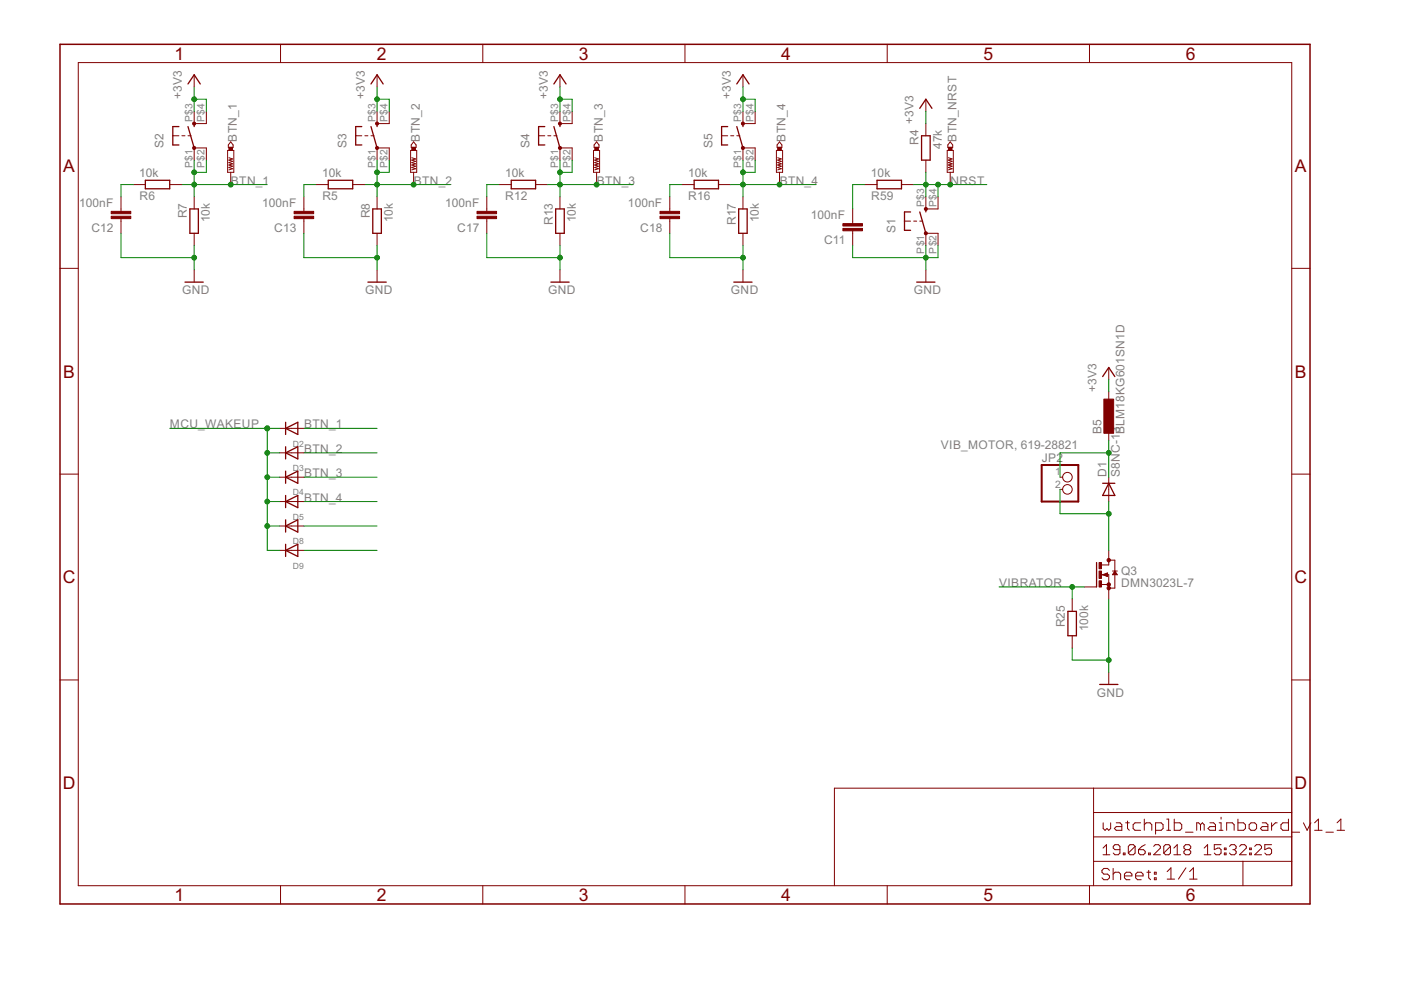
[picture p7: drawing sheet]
<svg xmlns="http://www.w3.org/2000/svg" width="297mm" height="210mm" viewBox="0 0 297 210" stroke-linecap="round" stroke-linejoin="round" font-family="sans-serif">
<g fill="none" stroke="#800000" stroke-width=".28">
<path d="M39.9 17.8l1.3-1.9 1.3 1.9M78.7 17.8l1.2-1.9 1.3 1.9M117.4 17.8l1.3-1.9 1.3 1.9M156.2 17.8l1.3-1.9 1.3 1.9M30.8 38.2h5.2v1.8h-5.2zM37.9 26.8h-1.3v3.9h1.3M39.9 26.8l1.3 4.6M41.2 26.2v.6M69.6 38.2h5.2v1.8h-5.2zM76.7 26.8h-1.3v3.9h1.3M78.7 26.8l1.2 4.6M79.9 26.2v.6"/>
<path d="M108.4 38.2h5.2v1.8h-5.2zM115.5 26.8h-1.3v3.9h1.3M117.4 26.8l1.3 4.6M118.7 26.2v.6M147.2 38.2h5.1v1.8h-5.1zM154.3 26.8h-1.3v3.9h1.3M156.2 26.8l1.3 4.6M157.5 26.2v.6M185.9 38.2h5.2v1.8h-5.2zM195 23l1.3-2 1.3 2M195.4 28.8h1.8v5.2h-1.8zM39.2 59.8h3.9"/>
<path d="M40.3 44.3h1.8v5.2h-1.8zM78 59.8h3.9M79 44.3h1.9v5.2h-1.9zM116.8 59.8h3.9M117.8 44.3h1.8v5.2h-1.8zM155.6 59.8h3.8M156.6 44.3h1.8v5.2h-1.8zM193.1 44.9h-1.3v3.9h1.3M194.4 59.8h3.8M195 44.9l1.3 4.6M196.3 44.3v.6M233.8 79.8l1.3-1.9 1.3 1.9"/>
<path d="M60.6 90.8l2.5-1.3v2.6zM60.6 89.5v2.6M60.6 94.7v2.6M60.6 99.9v2.6M60.6 96l2.5-1.3v2.6zM60.6 105.1v2.5M60.6 110.2v2.6M60.6 115.4v2.6M60.6 101.2l2.5-1.3v2.6zM60.6 106.3l2.5-1.2v2.5zM60.6 111.5l2.5-1.3v2.6zM60.6 116.7l2.5-1.3v2.6z"/>
<path d="M232.5 119.3v5.1M233.8 102.5h2.6M235.1 102.5l1.3 2.6h-2.6zM226.4 129.6h1.8v5.2h-1.8zM234 121.9l.7 .2v-.5l-.5 .3M236.4 121.3l.2 .4h-.5zM233.2 145.1h3.8"/>
</g>
<g fill="none" stroke="#800000" stroke-width=".21">
<path d="M16.6 13.3h257.3v174.5h-257.3zM41.2 15.9v2.5M59.5 9.4v3.9M79.9 15.9v2.5M102.4 9.4v3.9M118.7 15.9v2.5M145.2 9.4v3.9M157.5 15.9v2.5M188.1 9.4v3.9M231 9.4v3.9M28.2 39.1h2.6M36 39.1h2.6"/>
<path d="M36.6 28.8h1.3M38.6 28.8h.6M39.9 28.8h.6M41.2 23.6v2.6h2.6v-2.6M41.2 34v-2.6h2.6v2.6M48.3 31.9h1.3v4.6h-1.3zM48.5 33.4l.8 .3-.8 .3 .8 .2-.8 .3 .8 .2-.8 .3 .8 .2-.8 .3 .8 .3-.8 .2M48.9 30.1l.5 .6v.5h-1v-.5zM48.9 36.5v2.6M67 39.1h2.6M74.8 39.1h2.6M75.4 28.8h1.3"/>
<path d="M77.4 28.8h.6M78.7 28.8h.6M79.9 23.6v2.6h2.6v-2.6M79.9 34v-2.6h2.6v2.6M87.1 31.9h1.2v4.6h-1.2zM87.3 33.4l.8 .3-.8 .3 .8 .2-.8 .3 .8 .2-.8 .3 .8 .2-.8 .3 .8 .3-.8 .2M87.7 30.1l.5 .6v.5h-1v-.5zM87.7 36.5v2.6M105.8 39.1h2.6M113.6 39.1h2.5M114.2 28.8h1.3M116.1 28.8h.7"/>
<path d="M117.4 28.8h.7M118.7 23.6v2.6h2.6v-2.6M118.7 34v-2.6h2.6v2.6M125.8 31.9h1.3v4.6h-1.3zM126.1 33.4l.8 .3-.8 .3 .8 .2-.8 .3 .8 .2-.8 .3 .8 .2-.8 .3 .8 .3-.8 .2M126.5 30.1l.5 .6v.5h-1v-.5zM126.5 36.5v2.6M144.6 39.1h2.6M152.3 39.1h2.6M153 28.8h1.3M154.9 28.8h.7M156.2 28.8h.7"/>
<path d="M157.5 23.6v2.6h2.6v-2.6M157.5 34v-2.6h2.6v2.6M164.6 31.9h1.3v4.6h-1.3zM164.9 33.4l.8 .3-.8 .3 .8 .2-.8 .3 .8 .2-.8 .3 .8 .2-.8 .3 .8 .3-.8 .2M165.3 30.1l.5 .6v.5h-1v-.5zM165.3 36.5v2.6M183.4 39.1h2.5M191.1 39.1h2.6M196.3 21v2.6M196.3 26.2v2.6M196.3 34v2.5M200.8 31.9h1.3v4.6h-1.3z"/>
<path d="M201.1 33.4l.8 .3-.8 .3 .8 .2-.8 .3 .8 .2-.8 .3 .8 .2-.8 .3 .8 .3-.8 .2M201.5 30.1l.5 .6v.5h-1v-.5zM201.5 36.5v2.6M12.7 56.9h3.9M25.7 41.7v3.1M25.7 46.4v3.1M41.2 41.7v2.6M41.2 49.5v2.5M41.2 57.2v2.6M64.4 41.7v3.1M64.4 46.4v3.1M79.9 41.7v2.6"/>
<path d="M79.9 49.5v2.5M79.9 57.2v2.6M103.2 41.7v3.1M103.2 46.4v3.1M118.7 41.7v2.6M118.7 49.5v2.5M118.7 57.2v2.6M142 41.7v3.1M142 46.4v3.1M157.5 41.7v2.6M157.5 49.5v2.5M157.5 57.2v2.6"/>
<path d="M180.8 44.3v3.1M180.8 49v3M191.8 46.9h1.3M193.7 46.9h.7M195 46.9h.6M196.3 41.7v2.6h2.6v-2.6M196.3 52v-2.5h2.6v2.5M196.3 57.2v2.6M273.9 56.9h3.8M235.1 77.9v2.6M59.3 90.8h5.1M59.3 96h5.1"/>
<path d="M235.1 83.1v2.6M235.1 90.8v2.6M12.7 100.5h3.9M59.3 101.2h5.1M59.3 106.3h5.1M59.3 111.5h5.1M59.3 116.7h5.1M224.7 101.2h.6M224.7 103.8h.6M235.1 101.2v5.1M235.1 116.7v3.1h-1.6M235.1 118.8h1.3v5.9h-1.3"/>
<path d="M273.9 100.5h3.8M227.3 127v2.6M227.3 134.8v2.6M229.9 124.4h2.6M233.5 121.9h1.6v5.1M233.5 123.9h1.6M233.8 121.9l1-.4v.7zM235.9 121.1h1M236.4 121.1l.5 .8h-1zM12.7 144.2h3.9M235.1 142.5v2.6M273.9 144.2h3.8"/>
<path d="M231.9 167.1v20.7M231.9 177.4h42M231.9 172.3h42M233.9 179.8l.7-.7v2.1M233.9 174.5v1.2l.4 .3 .4-.3 .4 .3 .4-.3v-1.2M236.7 174.5h.8l.3 .4v1.1h-1.1l-.4-.3 .4-.4h1.1M238.7 174.5h.7M239.1 174.1v1.6l.3 .3M240.7 179.5v1.4l-.4 .3h-.7l-.4-.3M240.7 179.5l-.4-.4h-.7l-.4 .4v1.4M240.7 179.5l-1.5 1.4M241.8 174.5h-1.2l-.4 .4v.8l.4 .3h1.2"/>
<path d="M242.6 174.9l.4-.4h.8l.4 .4v1.1M242.6 173.7v2.3M242.8 179.1l-.7 .4-.7 .6M244.6 179.5l.3-.4h.8l.3 .4v.3l-1.4 1.4h1.4M245 176h1.2l.4-.3v-.8l-.4-.4h-1.2v2.3M247.4 176h.8M247.4 173.7h.4v2.3M248.2 179.5l-.4-.4h-.7l-.4 .4v1.4M248.2 179.5v1.4l-.4 .3h-.7l-.4-.3M248.2 179.5l-1.5 1.4M248.9 179.8l.7-.7v2.1M249 173.7v2.3h1.2l.3-.3v-.8l-.3-.4h-1.2"/>
<path d="M251.4 176.4h1.5M254.5 174.9l-.4-.4h-.4v1.5M254.5 174.9v1.1M254.5 174.9l.4-.4 .4 .4v1.1M255.3 179.8l.7-.7v2.1M256.5 174.5h.8l.4 .4v1.1h-1.2l-.4-.3 .4-.4h1.2M258.5 174.5h.4v1.5M258.5 176h.8M258.9 173.3v.4M258.9 179.1h-1.4v1l.7-.3h.3l.4 .3v.8l-.4 .3h-.7l-.3-.3M259.6 179.8h.3v.3h-.3zM260.1 176v-1.5h1.2l.4 .4v1.1"/>
<path d="M260.7 179.5l.3-.4h.7l.4 .4v.3l-.4 .3M262.5 173.7v2.3h1.2l.4-.3v-.8l-.4-.4h-1.2M262.8 179.5l.4-.4h.7l.3 .4v.3l-1.4 1.4h1.4M264.9 179.8h.4v.3h-.4zM265.2 174.5h.8l.4 .4v.8l-.4 .3h-.8l-.4-.3v-.8zM266 179.5l.4-.4h.7l.4 .4v.3l-1.5 1.4h1.5M267.6 174.5h.8l.4 .4v1.1h-1.2l-.4-.3 .4-.4h1.2M269.6 174.5v1.5M269.6 179.1h-1.4v1l.7-.3h.3l.4 .3v.8l-.4 .3h-.7l-.3-.3M270.8 174.5h-.4l-.8 .8M273.2 173.7v2.3h-1.2l-.4-.3v-.8l.4-.4h1.2M273.9 167.1h-97v20.7"/>
<path d="M274 176.4h1.5M276.4 174.5l.7 1.5 .8-1.5M278.7 176h1.6M278.7 174.5l.8-.8v2.3M281.1 176.4h1.6M283.5 176h1.6M283.5 174.5l.8-.8v2.3M59.5 187.8v3.9M102.4 187.8v3.9M145.2 187.8v3.9M188.1 187.8v3.9M231 187.8v3.9"/>
<path d="M231.9 182.6h42M233.9 181.2h1.4M235.2 184.5l-.4-.4h-.8l-.4 .4v.4l.4 .4h.8l.4 .4v.4l-.4 .4h-.8l-.4-.4M236 184.1v2.4M236 185.3l.4-.4h.8l.4 .4v1.2M237.4 180.1h-1l-.4-.3v-.3l.4-.4h.7l.3 .4v1.4l-.3 .3h-.7l-.4-.3M238.2 180.9h.3v.3h-.3zM238.4 185.7h1.6v-.4l-.4-.4h-.8l-.4 .4v.8l.4 .4h.8M240.8 185.7h1.6v-.4l-.4-.4h-.8l-.4 .4v.8l.4 .4h.8M241.4 180.1h1l.4 .4v.4l-.4 .3h-.7l-.3-.3zM243.2 184.9h.7M243.5 180.9h.4v.3h-.4z"/>
<path d="M243.5 184.5v1.6l.4 .4M244.8 184.9h.3v.4h-.3zM244.8 186.1h.3v.4h-.3zM247.5 184.8l.8-.8v2.4M247.5 186.4h1.5M248.9 181.2h1.4M251.4 180.1l-.4 .4v.4l.4 .3h.7l.4-.3v-.4l-.4-.4M251.4 180.1l-.4-.3v-.3l.4-.4h.7l.4 .4v.3l-.4 .3M251.4 180.1h.7M251.4 184l-1.5 2.4M252.2 186.4h1.6M252.2 184.8l.8-.8v2.4"/>
<path d="M255.3 181.2h1.4M259.6 180.9h.3v.3h-.3zM261.4 180.1h.3M261.7 180.1l.4 .4v.4l-.4 .3h-.7l-.3-.3M263.5 182.6v5.2M264.9 180.9h.4v.3h-.4z"/>
<circle cx="226.3" cy="101.2" r="1.02"/>
<circle cx="226.3" cy="103.8" r="1.02"/>
</g>
<g fill="#800000" stroke="#800000" stroke-width=".21">
<path d="M40.9 31.1h.5v.5h-.5z" fill-rule="evenodd"/>
<path d="M40.9 26h.5v.4h-.5z" fill-rule="evenodd"/>
<path d="M157.3 31.1h.5v.5h-.5z" fill-rule="evenodd"/>
<path d="M157.3 26h.5v.4h-.5z" fill-rule="evenodd"/>
<circle cx="196.3" cy="49.5" r=".33"/>
<circle cx="196.3" cy="44.3" r=".33"/>
<circle cx="79.9" cy="31.4" r=".33"/>
<circle cx="79.9" cy="26.2" r=".33"/>
<circle cx="118.7" cy="31.4" r=".33"/>
<circle cx="118.7" cy="26.2" r=".33"/>
<circle cx="235.1" cy="124.7" r=".36"/>
<circle cx="235.1" cy="123.9" r=".36"/>
<circle cx="235.1" cy="118.8" r=".36"/>
</g>
<g fill="#800000" stroke="#800000" stroke-width=".21">
<path d="M178.7 47.4h4.2v.5h-4.2z"/>
<path d="M178.7 48.4h4.2v.5h-4.2z"/>
<path d="M23.6 44.8h4.1v.5h-4.1z"/>
<path d="M23.6 45.8h4.1v.6h-4.1z"/>
<path d="M62.4 44.8h4.1v.5h-4.1z"/>
<path d="M62.4 45.8h4.1v.6h-4.1z"/>
<path d="M101.1 44.8h4.2v.5h-4.2z"/>
<path d="M101.1 45.8h4.2v.6h-4.2z"/>
<path d="M139.9 44.8h4.2v.5h-4.2z"/>
<path d="M139.9 45.8h4.2v.6h-4.2z"/>
<path d="M48.5 31.2h.8v.7h-.8z"/>
<path d="M87.3 31.2h.8v.7h-.8z"/>
<path d="M126.1 31.2h.8v.7h-.8z"/>
<path d="M164.9 31.2h.8v.7h-.8z"/>
<path d="M201.1 31.2h.7v.7h-.7z"/>
<path d="M233 119.3h.5v1.3h-.5z"/>
<path d="M233 123.1h.5v1.4h-.5z"/>
<path d="M233 121.1h.5v1.5h-.5z"/>
<path d="M234 84.6h2.1v7.3h-2.1z"/>
</g>
<path d="M12.7 9.4h265v182.3h-265z" fill="none" stroke="#800000" stroke-width=".32"/>
<path d="M220.9 98.6h7.7v7.7h-7.7z" fill="none" stroke="#800000" stroke-width=".42"/>
<g fill="none" stroke="#008000" stroke-width=".21">
<path d="M41.2 18.4v5.2M79.9 18.4v5.2M118.7 18.4v5.2M157.5 18.4v5.2M28.2 39.1h-2.5v2.6M38.6 39.1h18.1M41.2 21h2.6v2.6M41.2 34v7.7M43.8 34v2.5h-2.6M67 39.1h-2.6v2.6M77.4 39.1h18.1M79.9 21h2.6v2.6"/>
<path d="M79.9 34v7.7M82.5 34v2.5h-2.6M105.8 39.1h-2.6v2.6M116.1 39.1h18.1M118.7 21h2.6v2.6M118.7 34v7.7M121.3 34v2.5h-2.6M144.6 39.1h-2.6v2.6M154.9 39.1h18.1M157.5 21h2.6v2.6M157.5 34v7.7M160.1 34v2.5h-2.6"/>
<path d="M183.4 39.1h-2.6v5.2M193.7 39.1h15.5M196.3 23.6v2.6M196.3 36.5v5.2M198.9 39.1v2.6M25.7 49.5v5.1h15.5M41.2 52v5.2M64.4 49.5v5.1h15.5M79.9 52v5.2M103.2 49.5v5.1h15.5M118.7 52v5.2M142 49.5v5.1h15.5"/>
<path d="M157.5 52v5.2M180.8 52v2.6h18.1v-2.6M196.3 52v5.2M36 90.8h23.3M56.7 96h2.6M56.7 90.8v25.9h2.6M64.4 96h15.5M64.4 90.8h15.5M235.1 80.5v2.6M235.1 93.4v7.8M235.1 96h-10.4v5.2M56.7 101.2h2.6"/>
<path d="M56.7 106.3h2.6M56.7 111.5h2.6M64.4 101.2h15.5M64.4 106.3h15.5M64.4 111.5h15.5M64.4 116.7h15.5M224.7 103.8v5.1h10.4M235.1 106.3v10.4M211.8 124.4h18.1M227.3 124.4v2.6M227.3 137.4v2.6h7.8M235.1 127v15.5"/>
</g>
<g fill="#008000" stroke="#008000" stroke-width=".21">
<circle cx="41.2" cy="21" r=".51"/>
<circle cx="79.9" cy="21" r=".51"/>
<circle cx="118.7" cy="21" r=".51"/>
<circle cx="157.5" cy="21" r=".51"/>
<circle cx="196.3" cy="54.6" r=".51"/>
<circle cx="79.9" cy="54.6" r=".51"/>
<circle cx="41.2" cy="54.6" r=".51"/>
<circle cx="118.7" cy="54.6" r=".51"/>
<circle cx="157.5" cy="54.6" r=".51"/>
<circle cx="235.1" cy="140" r=".51"/>
<circle cx="79.9" cy="39.1" r=".51"/>
<circle cx="79.9" cy="36.5" r=".51"/>
<circle cx="87.7" cy="39.1" r=".51"/>
<circle cx="41.2" cy="39.1" r=".51"/>
<circle cx="41.2" cy="36.5" r=".51"/>
<circle cx="48.9" cy="39.1" r=".51"/>
<circle cx="196.3" cy="39.1" r=".51"/>
<circle cx="198.9" cy="39.1" r=".51"/>
<circle cx="201.5" cy="39.1" r=".51"/>
<circle cx="118.7" cy="39.1" r=".51"/>
<circle cx="118.7" cy="36.5" r=".51"/>
<circle cx="126.5" cy="39.1" r=".51"/>
<circle cx="157.5" cy="39.1" r=".51"/>
<circle cx="157.5" cy="36.5" r=".51"/>
<circle cx="165.3" cy="39.1" r=".51"/>
<circle cx="235.1" cy="108.9" r=".51"/>
<circle cx="227.3" cy="124.4" r=".51"/>
<circle cx="56.7" cy="90.8" r=".51"/>
<circle cx="56.7" cy="96" r=".51"/>
<circle cx="56.7" cy="101.2" r=".51"/>
<circle cx="56.7" cy="106.3" r=".51"/>
<circle cx="56.7" cy="111.5" r=".51"/>
<circle cx="235.1" cy="96" r=".51"/>
</g>
<g font-size="4.1" fill="#800000">
<text x="37" y="12.7">1</text>
<text x="79.9" y="12.7">2</text>
<text x="122.8" y="12.7">3</text>
<text x="165.6" y="12.7">4</text>
<text x="208.5" y="12.7">5</text>
<text x="251.4" y="12.7">6</text>
<text x="13.4" y="36.4">A</text>
<text x="274.6" y="36.4">A</text>
<text x="13.4" y="80">B</text>
<text x="274.6" y="80">B</text>
<text x="13.3" y="123.7">C</text>
<text x="274.5" y="123.7">C</text>
<text x="13.3" y="167.3">D</text>
<text x="274.5" y="167.3">D</text>
<text x="37" y="191.1">1</text>
<text x="79.9" y="191.1">2</text>
<text x="122.8" y="191.1">3</text>
<text x="165.6" y="191.1">4</text>
<text x="208.5" y="191.1">5</text>
<text x="251.4" y="191.1">6</text>
</g>
<g font-size="2.8" fill="#808080">
<text x="38.6" y="21" transform="rotate(-90 38.6 21)">+3V3</text>
<text x="77.4" y="21" transform="rotate(-90 77.4 21)">+3V3</text>
<text x="116.1" y="21" transform="rotate(-90 116.1 21)">+3V3</text>
<text x="154.9" y="21" transform="rotate(-90 154.9 21)">+3V3</text>
<text x="193.7" y="26.2" transform="rotate(-90 193.7 26.2)">+3V3</text>
<text x="34.7" y="31.3" transform="rotate(-90 34.7 31.3)">S2</text>
<text x="50.2" y="30" transform="rotate(-90 50.2 30)">BTN_1</text>
<text x="73.5" y="31.3" transform="rotate(-90 73.5 31.3)">S3</text>
<text x="89" y="30" transform="rotate(-90 89 30)">BTN_2</text>
<text x="112.3" y="31.3" transform="rotate(-90 112.3 31.3)">S4</text>
<text x="127.8" y="30" transform="rotate(-90 127.8 30)">BTN_3</text>
<text x="151" y="31.3" transform="rotate(-90 151 31.3)">S5</text>
<text x="166.6" y="30" transform="rotate(-90 166.6 30)">BTN_4</text>
<text x="194.8" y="30.8" transform="rotate(-90 194.8 30.8)">R4</text>
<text x="199.7" y="31.6" transform="rotate(-90 199.7 31.6)">47k</text>
<text x="202.8" y="30" transform="rotate(-90 202.8 30)">BTN_NRST</text>
<text x="29.5" y="37.6">10k</text>
<text x="49" y="39.1">BTN_1</text>
<text x="68.3" y="37.6">10k</text>
<text x="87.7" y="39.1">BTN_2</text>
<text x="107.1" y="37.6">10k</text>
<text x="126.5" y="39.1">BTN_3</text>
<text x="145.9" y="37.6">10k</text>
<text x="165.3" y="39.1">BTN_4</text>
<text x="184.7" y="37.6">10k</text>
<text x="201.5" y="39.1">NRST</text>
<text x="16.8" y="43.9">100nF</text>
<text x="29.6" y="42.5">R6</text>
<text x="39.6" y="46.3" transform="rotate(-90 39.6 46.3)">R7</text>
<text x="44.5" y="47.1" transform="rotate(-90 44.5 47.1)">10k</text>
<text x="55.6" y="43.9">100nF</text>
<text x="68.4" y="42.5">R5</text>
<text x="78.4" y="46.3" transform="rotate(-90 78.4 46.3)">R8</text>
<text x="83.3" y="47.1" transform="rotate(-90 83.3 47.1)">10k</text>
<text x="94.4" y="43.9">100nF</text>
<text x="107.1" y="42.5">R12</text>
<text x="117.2" y="47.7" transform="rotate(-90 117.2 47.7)">R13</text>
<text x="122.1" y="47.1" transform="rotate(-90 122.1 47.1)">10k</text>
<text x="133.1" y="43.9">100nF</text>
<text x="145.9" y="42.5">R16</text>
<text x="156" y="47.7" transform="rotate(-90 156 47.7)">R17</text>
<text x="160.9" y="47.1" transform="rotate(-90 160.9 47.1)">10k</text>
<text x="171.9" y="46.5">100nF</text>
<text x="184.7" y="42.5">R59</text>
<text x="19.4" y="49.1">C12</text>
<text x="58.2" y="49.1">C13</text>
<text x="96.9" y="49.1">C17</text>
<text x="135.7" y="49.1">C18</text>
<text x="174.7" y="51.7">C11</text>
<text x="189.8" y="49.4" transform="rotate(-90 189.8 49.4)">S1</text>
<text x="38.6" y="62.4">GND</text>
<text x="77.4" y="62.4">GND</text>
<text x="116.2" y="62.4">GND</text>
<text x="155" y="62.4">GND</text>
<text x="193.8" y="62.4">GND</text>
<text x="232.5" y="83.1" transform="rotate(-90 232.5 83.1)">+3V3</text>
<text x="36" y="90.8">MCU_WAKEUP</text>
<text x="64.5" y="90.8">BTN_1</text>
<text x="199.5" y="95.2">VIB_MOTOR, 619-28821</text>
<text x="233.6" y="92.1" transform="rotate(-90 233.6 92.1)">B5</text>
<text x="238.4" y="92.1" transform="rotate(-90 238.4 92.1)">BLM18KG601SN1D</text>
<text x="64.5" y="96">BTN_2</text>
<text x="64.5" y="101.2">BTN_3</text>
<text x="220.9" y="97.9">JP2</text>
<text x="234.6" y="101.1" transform="rotate(-90 234.6 101.1)">D1</text>
<text x="237.4" y="101.1" transform="rotate(-90 237.4 101.1)">S8NC-13</text>
<text x="64.5" y="106.3">BTN_4</text>
<text x="211.9" y="124.4">VIBRATOR</text>
<text x="237.7" y="124.4">DMN3023L-7</text>
<text x="237.7" y="121.9">Q3</text>
<text x="225.8" y="133" transform="rotate(-90 225.8 133)">R25</text>
<text x="230.7" y="133.8" transform="rotate(-90 230.7 133.8)">100k</text>
<text x="232.5" y="147.7">GND</text>
</g>
<g font-size="2.4" fill="#808080">
<text x="40.8" y="25.8" transform="rotate(-90 40.8 25.8)">P$3</text>
<text x="43.4" y="25.8" transform="rotate(-90 43.4 25.8)">P$4</text>
<text x="79.6" y="25.8" transform="rotate(-90 79.6 25.8)">P$3</text>
<text x="82.2" y="25.8" transform="rotate(-90 82.2 25.8)">P$4</text>
<text x="118.4" y="25.8" transform="rotate(-90 118.4 25.8)">P$3</text>
<text x="121" y="25.8" transform="rotate(-90 121 25.8)">P$4</text>
<text x="157.2" y="25.8" transform="rotate(-90 157.2 25.8)">P$3</text>
<text x="159.7" y="25.8" transform="rotate(-90 159.7 25.8)">P$4</text>
<text x="40.8" y="35.7" transform="rotate(-90 40.8 35.7)">P$1</text>
<text x="43.4" y="35.7" transform="rotate(-90 43.4 35.7)">P$2</text>
<text x="79.6" y="35.7" transform="rotate(-90 79.6 35.7)">P$1</text>
<text x="82.2" y="35.7" transform="rotate(-90 82.2 35.7)">P$2</text>
<text x="118.4" y="35.7" transform="rotate(-90 118.4 35.7)">P$1</text>
<text x="121" y="35.7" transform="rotate(-90 121 35.7)">P$2</text>
<text x="157.2" y="35.7" transform="rotate(-90 157.2 35.7)">P$1</text>
<text x="159.7" y="35.7" transform="rotate(-90 159.7 35.7)">P$2</text>
<text x="195.9" y="43.9" transform="rotate(-90 195.9 43.9)">P$3</text>
<text x="198.5" y="43.9" transform="rotate(-90 198.5 43.9)">P$4</text>
<text x="195.9" y="53.8" transform="rotate(-90 195.9 53.8)">P$1</text>
<text x="198.5" y="53.8" transform="rotate(-90 198.5 53.8)">P$2</text>
<text x="223.7" y="100.8">1</text>
<text x="223.7" y="103.4">2</text>
</g>
<g font-size="2" fill="#808080">
<text x="62.1" y="94.7">D2</text>
<text x="62.1" y="99.9">D3</text>
<text x="62.1" y="105.1">D</text>
<text x="63.4" y="105.1">4</text>
<text x="62.1" y="110.2">D</text>
<text x="63.4" y="110.2">5</text>
<text x="62.1" y="115.4">D8</text>
<text x="62.1" y="120.6">D9</text>
</g>
</svg>
